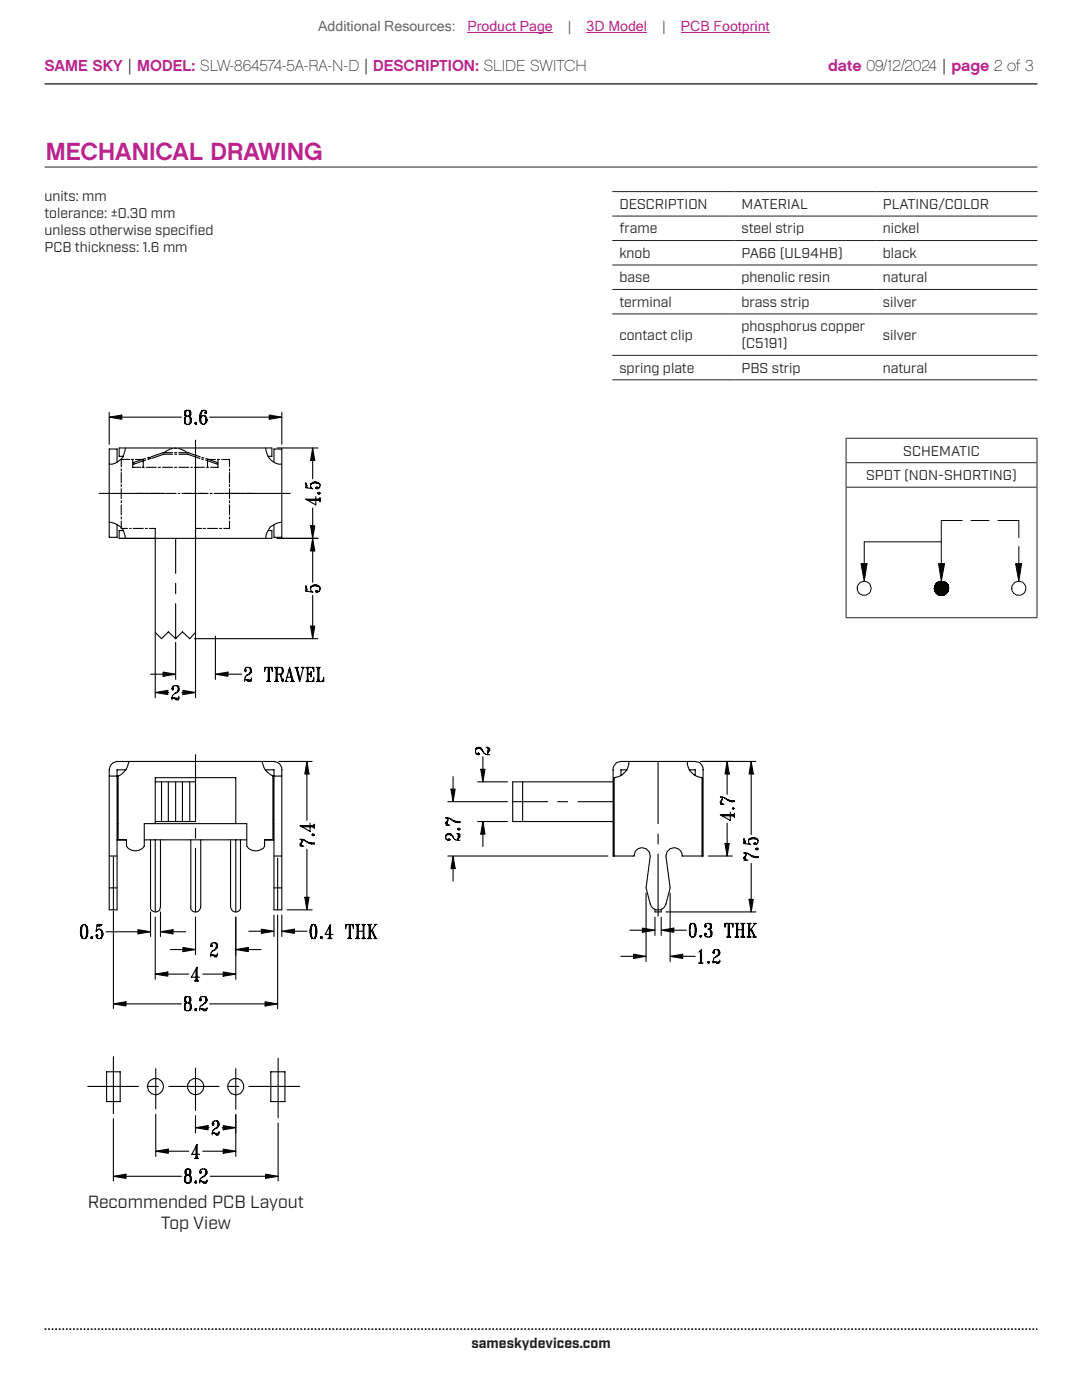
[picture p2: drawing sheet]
<svg xmlns="http://www.w3.org/2000/svg" width="216mm" height="279mm" viewBox="0 0 216 279" stroke-linecap="round" stroke-linejoin="round" font-family="sans-serif">
<path d="M8.9 16.7h198.1" fill="none" stroke="#231f20" stroke-width=".26"/>
<path d="M8.9 265.3h198.1" fill="none" stroke="#231f20" stroke-width=".35" stroke-dasharray=".4 .4 .4 .4 .4 .4" stroke-dashoffset=".7" stroke-linecap="butt"/>
<path d="M8.9 33.3h198.1M122.2 38.2h84.8M122.2 43.1h84.8M122.2 48h84.8M122.2 52.9h84.8M122.2 57.8h84.8M122.2 62.7h84.8M122.2 70.9h84.8M122.2 75.8h84.8" fill="none" stroke="#231f20" stroke-width=".2"/>
<path d="M140.1 152h6M145.1 154.5v4M141.3 170.8h4.8M145.1 164.3v4M130.7 181.5v.5M131.9 181.5v.5" fill="none" stroke="#040503" stroke-width=".22"/>
<path d="M145.1 152l.4 2.5h-.8z" fill="#040503"/>
<path d="M145.1 152l.4 2.5h-.8z" fill="none" stroke="#040503" stroke-width=".22"/>
<path d="M144.7 168.3h.8l-.4 2.5z" fill="#040503"/>
<g fill="none" stroke="#040503" stroke-width=".22">
<path d="M139.8 152h11M143.9 159.8l-.1 .2 .1 .3M144.2 159.5l-.3 .7 .4 .3-.6-.3v-.2zM144.5 159.2a2.69 2.69 0 0 0 2.1 .6v.2a2.55 2.55 0 0 1-2.1-.8zM144.5 159.2l-.8-.1 .5 .2v.2M145.3 159.7l.6 .2h.7M149.9 154.5v12.1M143.7 160.5h.8M143.9 162.7h2.4M144.2 162.8h2.4M144.7 168.3h.8l-.4 2.5zM145.7 162.1v1.6l-2-1.1h2.9"/>
<path d="M146.2 162.8l.4 .1M146.2 161.2l.4 .1-.4 .2-.1-.2zM146.2 161.3h.1M146.3 162.8l.3 .2M146.6 162.3v.8M146.6 162.5l-.4 .1M146.6 162.4l-.3 .2M149.9 172.3v7.2M132.9 182h17.9"/>
</g>
<path d="M149.5 179.5h.8l-.4 2.5z" fill="#040503"/>
<path d="M149.5 179.5h.8l-.4 2.5z" fill="none" stroke="#040503" stroke-width=".22"/>
<path d="M149.9 152l.4 2.5h-.8z" fill="#040503"/>
<g fill="none" stroke="#040503" stroke-width=".22">
<path d="M149.9 152l.4 2.5h-.8zM148.4 171.7h.9M148.5 167.5l-.1-.1v.9l1.4 .2a.71 .71 0 0 1-.3-1M148.5 167.5v.8M148.5 167.5l.2 .4v.4M148.7 170.9l-.2 .3v.2l.2 .1M148.8 170.6l-.1 .8 .3 .3-.6-.3v-.2zM149.3 170.3l-.9-.1 .4 .2v.2M149.3 170.3a2.63 2.63 0 0 0 1.9 .6v.3a2.24 2.24 0 0 1-1.9-.9zM149.5 167.5a1.26 1.26 0 0 1 1.6 0M149.5 167.5l.5-.1 1.1 .1M149.8 167.4l.2-.1 .8 .1"/>
<path d="M150 170.8l1.2 .2M150.6 168.3l.1 .1zM150.8 169.4l.3-.1 .1 .2-.3 .1zM150.9 169.4l.2 .1zM151.1 167.5a.6 .6 0 0 1 .1 .8 .6 .6 0 0 1-.8 .1l.2-.2 .2 .2M125.7 185.6h2.5M130.7 183v3.7M131.9 183v3.7M134.4 185.6h2.5"/>
</g>
<path d="M131.9 185.6l2.5-.4v.9z" fill="#040503"/>
<path d="M131.9 185.6l2.5-.4v.9z" fill="none" stroke="#040503" stroke-width=".22"/>
<path d="M128.2 185.2l2.5 .4-2.5 .5z" fill="#040503"/>
<g fill="none" stroke="#040503" stroke-width=".22">
<path d="M23.8 89.4h30.4M23.8 107.4h30.4M30 167.6v13.4M32 167.6v13.4M38.1 167.6v13.4M40.1 167.6v13.4M46 167.6v13.4M48 167.6v13.4M49.2 168.9a2.29 2.29 0 0 0 3.4 .4l.2-.4M22.6 181.8v19.5M55.4 182.6v18.7M128.2 185.2l2.5 .4-2.5 .5z"/>
<path d="M137.6 186l.2 .8M137.8 184.5l-.2 .8M138.1 184.3l-.3 .1-.2 .4v1.7l.2 .4 .3 .1M138.1 187h.2M138.1 184.3h.2M138.1 184.3l-.2 .1a3.6 3.6 0 0 0 0 2.5l.2 .1M138.3 184.3a1.33 1.33 0 0 1 .6 1.6l-.3 1-.3 .1M138.3 184.3l.2 .1a3.6 3.6 0 0 1 0 2.5l-.2 .1M138.6 184.5a3 3 0 0 1 0 2.3M139.8 186.7l.2 .1-.1 .2-.2-.1zM139.8 186.8l.1 .1zM140.7 186.7l.2-.2-.1-.2-.2 .1 .1 .4 .4 .2h.4"/>
<path d="M140.7 184.6l.2 .2-.1 .2-.2-.1 .1-.4a.86 .86 0 0 1 1.3 .1l-.1 .7-.4 .1M140.7 184.8l.1 .1zM140.7 186.4l.1 .1zM141.2 185.4h.3M141.4 184.3l.2 .1a.73 .73 0 0 1-.2 1 .99 .99 0 0 1 .1 1.6M141.5 185.4a.84 .84 0 0 1 .6 .8 .84 .84 0 0 1-.6 .8M141.8 184.4l.1 .2-.1 .7M141.9 185.9l.1 .2-.1 .7M144.8 184.3l-.1 .7v-.7h1.5v.7l-.1-.7M144.9 184.3l-.2 .3M145 187h.8M145 184.3l-.3 .2"/>
<path d="M145.1 184.3l-.4 .1M145.3 184.3v2.7M145.3 186.9l-.2 .1M145.3 186.8l-.1 .2M145.4 184.4v2.5M145.5 184.3v2.7M145.5 186.8l.1 .2M145.5 186.9l.2 .1M145.7 184.3l.5 .1M145.9 184.3l.3 .2M146 184.3l.2 .3M146.7 184.3h.7l-.2 .1"/>
<path d="M146.8 184.3l.2 .1M146.9 184.3l.1 .2M147 184.3v2.7M147 186.9l-.2 .1M147 186.8l-.1 .2M147.1 184.4v2.5M147.2 186.9l.2 .1h-.7M147.2 184.3v2.7M147.2 185.5h.9M147.2 186.8l.1 .2M147.3 184.3l-.1 .2M147.8 187h.8"/>
<path d="M147.8 184.3h.8M147.9 184.3l.2 .1M148 184.3l.1 .2M148.1 184.3v2.7M148.1 186.9l-.2 .1M148.1 186.8l-.1 .2M148.2 184.4v2.5M148.3 184.3v2.7M148.3 186.8l.1 .2M148.3 186.9l.2 .1M148.4 184.3l-.1 .2M148.5 184.3l-.2 .1"/>
<path d="M149.1 187h.8M149.1 184.3h.8M149.2 184.3l.2 .1M149.3 184.3l.1 .2M149.4 184.3v2.7M149.4 186.9l-.2 .1M149.4 186.8l-.1 .2M149.5 184.4v2.5M149.6 184.3v2.7M149.6 186.8l.1 .2M149.6 186.9l.2 .1M149.7 184.3l-.1 .2"/>
<path d="M149.8 184.3l-.2 .1M149.9 185.3l.8 1.7M150.2 187h.7M150.3 184.3h.6M150.3 187l.2-.2 .3 .2M150.5 187l-.6-1.5 .7 1.5M150.5 184.3l.1 .1M150.6 184.4l-1 1.5M150.8 184.3l-.2 .1M25.1 200.3h11.1M41.8 200.3h11.1"/>
</g>
<path d="M22.6 200.3l2.5-.4v.9z" fill="#040503"/>
<path d="M22.6 200.3l2.5-.4v.9z" fill="none" stroke="#040503" stroke-width=".22"/>
<path d="M52.9 199.9l2.5 .4-2.5 .5z" fill="#040503"/>
<g fill="none" stroke="#040503" stroke-width=".22">
<path d="M37 199l-.1 .3 .1 .6M37.2 198.9l-.3 .1a.74 .74 0 0 0 .3 1.1M37.2 198.9h.5M37.2 198.9a.96 .96 0 0 0 0 1.2M37.7 198.9l.3 .1a.74 .74 0 0 1-.3 1.1M37.7 198.9a.96 .96 0 0 1 0 1.2M37.9 199l.1 .3-.1 .6M40 199.4l.1 .2zM40.8 198.9h-.4a.58 .58 0 0 0-.4 .8l.2-.1v-.2l-.2-.1M40.8 198.9a.7 .7 0 0 1 .4 1l-.8 .7M40.8 198.9a.98 .98 0 0 1-.4 1.7M41.1 199.2l.1 .2-.1 .5"/>
<path d="M49.7 185.9h2.5M52.9 199.9l2.5 .4-2.5 .5zM54.7 182.6v4.3M56.2 182.6v4.3M58.7 185.9h2.5M36.8 201.2l.1 .2M36.9 200.3l-.1 .4M37.2 200.1l-.4 .2v1.1l.1 .2 .3 .1M37.2 200.1h.5M37.2 200.1a1.06 1.06 0 0 0 0 1.6M37.2 201.7h.5M37.7 200.1a1.06 1.06 0 0 1 0 1.6"/>
<path d="M37.7 200.1l.3 .1a1.07 1.07 0 0 1 0 1.4l-.3 .1M38 200.3l.1 .4-.1 .7M38.9 201.4l.2-.1 .1 .3-.2 .1zM39 201.4l.1 .2zM40.2 201.3l.5 .4h.4l.2-.4M40.2 201.3l-.4 .1M40.2 201.3l.5 .3h.4l.1-.2M40.2 201.3l.5 .1 .6-.1M40.4 200.6a.88 .88 0 0 0-.6 1.1M41.3 201.1v.2"/>
</g>
<path d="M52.2 185.4l2.5 .5-2.5 .4z" fill="#040503"/>
<path d="M52.2 185.4l2.5 .5-2.5 .4z" fill="none" stroke="#040503" stroke-width=".22"/>
<path d="M56.2 185.9l2.5-.5v.9z" fill="#040503"/>
<g fill="none" stroke="#040503" stroke-width=".22">
<path d="M30 134.6h2.5M35 128.2v7.4M43 126.9v8.7M45.5 134.6h2.7M56.2 185.9l2.5-.5v.9zM62.2 184.8a2.68 2.68 0 0 0 0 2.2M62.5 184.5a1.33 1.33 0 0 0-.6 1.6l.1 .7 .2 .4 .3 .1M62.5 187.3h.2M62.5 184.5h.2M62.5 184.5a1.7 1.7 0 0 0-.4 1.8l.2 .9 .2 .1M62.7 184.5a1.52 1.52 0 0 1 .5 1.6l-.1 .7-.4 .5M62.7 184.5a3.1 3.1 0 0 1 0 2.8"/>
<path d="M62.9 184.8a2.68 2.68 0 0 1 0 2.2M64.1 186.9l.2 .1-.1 .3-.2-.1zM64.1 187l.1 .2zM65.4 187.3h.9M65.7 184.9v2.4M65.7 187.2l-.2 .1M65.7 187l-.1 .3M65.8 184.8v2.4M65.9 187l.1 .3M65.9 187.2l.2 .1M66.5 186.5h-1.6l1-2v2.8M69.1 184.5l-.1 .8v-.8h1.5v.8l-.1-.8"/>
<path d="M69.2 184.5l-.2 .4M69.3 184.5l-.3 .3M69.4 187.3h.7M69.5 184.5l-.5 .1M69.7 184.5v2.8M69.7 187.2l-.2 .1M69.7 187l-.1 .3M69.8 184.6v2.6M69.9 184.5v2.8M69.9 187l.1 .3-.1-.1M70 184.5l.5 .1M70.2 184.5l.3 .3"/>
<path d="M70.3 184.5l.2 .4M70.9 187.3h.9M70.9 184.5h.9M71.1 184.5l.2 .1M71.2 184.5l.1 .3M71.3 184.5v2.8M71.3 187.2l-.2 .1M71.3 187l-.1 .3M71.4 184.6v2.6M71.5 184.5v2.8M71.5 185.9h1M71.5 187l.1 .3"/>
<path d="M71.5 187.2l.2 .1M71.6 184.5l-.1 .3M71.7 184.5l-.2 .1M72.2 187.3h.7M72.2 184.5h.7M72.3 184.5l.2 .1M72.4 184.5l.1 .3M72.5 184.5v2.8M72.5 187.2l-.2 .1M72.5 187l-.1 .3M72.6 184.5v2.8M72.6 187l.1 .3"/>
<path d="M72.6 187.2l.2 .1M72.7 184.5l-.1 .3M72.8 184.5l-.2 .1M73.3 187.3h.9M73.3 184.5h.9M73.5 184.5l.2 .1M73.6 184.5l.1 .3M73.7 184.5v2.8M73.7 187.2l-.2 .1M73.7 187l-.1 .3M73.8 184.6v2.6M73.9 184.5v2.8"/>
<path d="M73.9 187l.1 .3M73.9 187.2l.2 .1M74 184.5l-.1 .3M74.1 184.5l-.2 .1M74.2 185.9l.7 1.4-.6-1.4M74.3 185.5l.7 1.8M74.6 187.3h.6M74.7 184.5h.5M74.7 187.3l.2-.3 .2 .3M74.9 184.6l-1 1.5M74.9 184.5v.1M75.1 184.5l-.2 .1"/>
</g>
<path d="M32.5 134.1l2.5 .5-2.5 .4z" fill="#040503"/>
<path d="M32.5 134.1l2.5 .5-2.5 .4z" fill="none" stroke="#040503" stroke-width=".22"/>
<path d="M43 134.6l2.5-.5v.9z" fill="#040503"/>
<g fill="none" stroke="#040503" stroke-width=".22">
<path d="M21.8 82.3v6.4M24.3 83.3h11.9M41.8 83.3h11.9M56.2 82.3v6.4M43 134.6l2.5-.5v.9zM49 133.7h-.1l.1 .1M49 135.6l-.2 .1M49 135.6l.6 .1 .6-.1M49 135.6l.6 .3h.4l.1-.2M49 135.6l.6 .4h.4l.2-.4M49.2 134.8a1.33 1.33 0 0 0-.4 1.2M49.7 133.2l-.7 .1a.42 .42 0 0 0 0 .7v-.4h-.1"/>
<path d="M49.7 133.2l.3 .1 .2 .7-.4 .6-.6 .2M49.7 133.2a.89 .89 0 0 1 .3 .9 .89 .89 0 0 1-.8 .7M50 133.5l.1 .2-.1 .5M50.2 135.3v.3M52.9 133.2l-.1 .8v-.8h1.6v.8l-.2-.8M53 133.2l-.2 .4M53.1 133.2l-.3 .3M53.3 133.2l-.5 .1M53.5 133.2v2.8M53.5 135.9l-.2 .1M53.5 135.7l-.1 .3M53.6 133.3v2.6"/>
<path d="M53.7 135.9l.2 .1h-.7M53.7 133.2v2.8M53.7 135.7l.1 .3M53.9 133.2l.5 .1M54 133.2l.4 .3M54.1 133.2l.3 .4M54.8 133.2h1.2M54.8 136h.8M54.9 133.2l.2 .1M55 133.2l.1 .3M55.1 133.2v2.8M55.1 135.9l-.2 .1"/>
<path d="M55.1 135.7l-.1 .3M55.2 133.3v2.6M55.3 133.2v2.8M55.3 134.6h.7M55.3 135.7l.1 .3M55.3 135.9l.2 .1M55.4 133.2l-.1 .3M55.5 133.2l-.2 .1M55.7 134.6l.2 .1M55.9 134.7l.4 1.3 .2-.5M55.9 134.7l.4 .9 .1 .1 .1-.1M56 133.2l.3 .1 .1 .2v.7l-.1 .2-.3 .2"/>
<path d="M56 133.2a.91 .91 0 0 1 .2 1.2l-.2 .2M56.2 135.5l.2 .4M56.3 133.5l.1 .2M56.4 134l-.1 .2M56.9 136h.6M57.1 135.9l.7-2.7 .7 2.8M57.1 135.9l-.1 .1M57.1 135.9l.2 .1M57.3 135.2h.9M57.7 133.6l.6 2.4M57.8 133.6l.6 2.4M58 136h.7"/>
<path d="M58.3 135.9l-.2 .1M58.3 135.7l-.1 .3M58.4 135.7l.2 .3M58.8 133.2h.8M58.9 133.2l.3 .3M59 133.2l.8 2.8M59.2 133.2l.6 2.8M59.3 133.2l.6 2.4M59.4 133.2l-.1 .3M59.5 133.2l-.2 .1M60.1 133.2h.6M60.3 133.2l.2 .1"/>
<path d="M60.5 133.3l-.7 2.7M60.6 133.2l-.1 .1M61 133.2h1.6v.8l-.1-.8M61 136h1.6v-.8l-.1 .8M61.1 133.2l.2 .1M61.2 133.2l.1 .3M61.3 133.2v2.8M61.3 135.9l-.2 .1M61.3 135.7l-.1 .3M61.4 134.6h.7M61.4 135.9l.3 .1M61.4 133.2v2.8"/>
<path d="M61.4 135.7l.2 .3M61.6 133.2l-.2 .3M61.7 133.2l-.3 .1M62.1 134v1.1l-.1-.5zM62.1 133.2l.5 .1M62.1 134.2l-.2 .4 .2 .2M62.1 134.4l-.4 .2 .4 .1M62.3 133.2l.3 .3M62.4 133.2l.2 .4M62.6 135.9l-.5 .1M62.6 135.7l-.3 .3M62.6 135.6l-.2 .4"/>
<path d="M63.1 133.2h.8l-.3 .1M63.1 136h1.5v-.8l-.1 .8M63.2 133.2l.2 .1M63.3 133.2l.1 .3M63.4 133.2v2.8M63.4 135.9l-.2 .1M63.4 135.7l-.1 .3M63.5 133.3v2.6M63.6 133.2v2.8M63.6 135.7l.1 .3M63.6 135.9l.3 .1M63.7 133.2l-.1 .3"/>
<path d="M64.6 135.9l-.5 .1M64.6 135.7l-.3 .3M64.6 135.6l-.2 .4"/>
</g>
<path d="M21.8 83.3l2.5-.5v.9z" fill="#040503"/>
<path d="M21.8 83.3l2.5-.5v.9z" fill="none" stroke="#040503" stroke-width=".22"/>
<path d="M53.7 82.8l2.5 .5-2.5 .4z" fill="#040503"/>
<g fill="none" stroke="#040503" stroke-width=".22">
<path d="M19.8 98.5h13.1M36.8 84.2l.1 .2M36.8 98.5h4.1M36.9 83.4l-.1 .3M37 82l-.1 .3 .1 .6M37.2 81.9l-.3 .1-.1 .3 .1 .6 .3 .1M37.2 83l-.4 .4v1l.4 .3M37.2 83h.5M37.2 81.9h.5M37.2 83a1.22 1.22 0 0 0 0 1.7M37.2 81.9a.85 .85 0 0 0 0 1.1M37.2 84.7h.5"/>
<path d="M37.7 81.9l.3 .1 .1 .3-.1 .6-.3 .1M37.7 83a1.22 1.22 0 0 1 0 1.7M37.7 81.9a.85 .85 0 0 1 0 1.1M37.7 83l.3 .3a.96 .96 0 0 1 0 1.2l-.3 .2M37.9 82l.1 .3-.1 .6M38 83.4l.1 .3-.1 .7M38.9 84.4l.1-.1 .2 .1-.1 .3zM39 84.4l.1 .1zM40.2 82.3a2.49 2.49 0 0 0 0 2.1M40.5 84.7h.2M40.6 81.9l.5 .1 .1 .4-.2 .1-.1-.2 .2-.2M40.6 81.9a1.7 1.7 0 0 0-.4 2.6l.3 .2"/>
<path d="M40.6 81.9l-.2 .1a2.58 2.58 0 0 0 .1 2.7M40.7 82.9a1.13 1.13 0 0 1 0 1.8M40.7 82.9a.94 .94 0 0 1 .6 .9 .94 .94 0 0 1-.6 .9M40.7 82.9a.54 .54 0 0 0-.6 .6M41 82.3l.1 .1zM41.1 83.4l.1 .3-.1 .6M44.9 98.5h13M53 89.4a3.2 3.2 0 0 0 3.2 3.2M53.7 82.8l2.5 .5-2.5 .4zM56.2 104.2a3.2 3.2 0 0 0-3.2 3.2M28.8 164.4h20.4M21.2 186h6.3"/>
<path d="M30 182v4.9M32 182v4.9M34.5 186h2.5"/>
</g>
<path d="M27.5 185.5l2.5 .5-2.5 .4z" fill="#040503"/>
<path d="M27.5 185.5l2.5 .5-2.5 .4z" fill="none" stroke="#040503" stroke-width=".22"/>
<path d="M32 186l2.5-.5v.9z" fill="#040503"/>
<g fill="none" stroke="#040503" stroke-width=".22">
<path d="M39 150.6v12.7M21.8 177.2h1.6M21.8 170.8h1.6M22.6 171v10.6M23.4 164.4h.2M28.8 164.4v4.5a2.13 2.13 0 0 1-3.6 0v-1.3h-1.8M28.8 167.6h20.4M31 167.6v14.4M39 165.3v2M39 169.3v12.7M47 167.6v14.4M16.4 184.8a3 3 0 0 0 0 2.3"/>
<path d="M16.7 184.5a1.39 1.39 0 0 0-.6 1.7l.3 1 .3 .1M16.7 187.3h.2M16.7 184.5h.2M16.7 184.5a2.93 2.93 0 0 0-.2 2.7l.2 .1M16.9 184.5a1.39 1.39 0 0 1 .6 1.7l-.3 1-.3 .1M16.9 184.5a2.94 2.94 0 0 1 .2 2.7l-.2 .1M17.2 184.8a3 3 0 0 1 0 2.3M18.2 186.9l.3 .2-.1 .2-.3-.1zM18.2 187.1l.2 .1zM19.3 186.9l.2-.1-.1-.2-.2 .2a.57 .57 0 0 0 .7 .5M19.3 186.7l.1 .1zM19.4 184.7h.7"/>
<path d="M19.9 185.4a1.01 1.01 0 0 1 .6 1 1.01 1.01 0 0 1-.6 .9M19.9 185.4a1.19 1.19 0 0 1 0 1.9M20.1 184.7l.2-.2h-.9l-.2 1.4 .5-.5h.2M20.1 184.7l-.7 .1M20.3 185.9l.1 .3-.1 .7M21.8 181.6h1.6M31 183v12.4M32 186l2.5-.5v.9zM33.5 194.4h4.2M40.5 194.4h4M47 183v12.4"/>
</g>
<path d="M31 194.4l2.5-.4v.8z" fill="#040503"/>
<path d="M31 194.4l2.5-.4v.8z" fill="none" stroke="#040503" stroke-width=".22"/>
<path d="M44.5 194l2.5 .4-2.5 .4z" fill="#040503"/>
<g fill="none" stroke="#040503" stroke-width=".22">
<path d="M34 189.5h2.5M38.8 195.8h.8M39 183v7.5M39.1 193.4v2.4M39.1 195.7l-.2 .1M39.1 195.5l-.1 .3M39.2 193.3v2.4M39.3 195.5l.1 .3M39.3 195.7l.2 .1M39.8 195h-1.6l1.1-2v2.8M44.5 194l2.5 .4-2.5 .4zM47 183v7.5"/>
<path d="M49.6 189.5h2.5"/>
</g>
<path d="M36.5 189.1l2.5 .4-2.5 .4z" fill="#040503"/>
<path d="M36.5 189.1l2.5 .4-2.5 .4z" fill="none" stroke="#040503" stroke-width=".22"/>
<path d="M47 189.5l2.6-.4v.8z" fill="#040503"/>
<g fill="none" stroke="#040503" stroke-width=".22">
<path d="M31 126.4v12.8M33.5 138.2h.2M36.3 138.2h.2M39 126.4v12.8M31 156h8v8h-8M31 164.4v-9.2h16v9.2M49.2 164.4v4.5M30 181a.99 .99 0 0 0 1 1 .99 .99 0 0 0 1-1M38.1 181a.99 .99 0 0 0 1 1 .99 .99 0 0 0 1-1M42.1 188.7l.1 .1zM42.4 190.5l-.4 .1M42.4 190.5l.5 .1 .5-.1"/>
<path d="M42.4 190.5l.5 .3 .4-.2M42.4 190.5l.5 .5h.3l.2-.5M42.9 188.1a.61 .61 0 0 0-.9 .7l.1 .1 .3-.1-.3-.2M42.9 188.1a.63 .63 0 0 1 .5 .4 .63 .63 0 0 1-.1 .7l-.3 .3a1.21 1.21 0 0 0-1 1.5M42.9 188.1a.92 .92 0 0 1-.3 1.6M43.2 188.4l.1 .3-.1 .5M43.4 190.2v.3M46 181a.99 .99 0 0 0 1 1 .99 .99 0 0 0 1-1M47 189.5l2.6-.4v.8z"/>
</g>
<path d="M31 138.2l2.5-.4v.8z" fill="#040503"/>
<path d="M31 138.2l2.5-.4v.8z" fill="none" stroke="#040503" stroke-width=".22"/>
<path d="M36.5 137.8l2.5 .4-2.5 .4z" fill="#040503"/>
<g fill="none" stroke="#040503" stroke-width=".22">
<path d="M23.4 92.2v-2.6h-1.6v17.6h1.6v-2.5M23.8 89.4v1.7h.8M25 89.4a4.3 4.3 0 0 1-.9 2.3 2.88 2.88 0 0 1-2.3 .9M39 87.8v19.6M21.8 104.2a3.2 3.2 0 0 1 3.2 3.2M24 107.4h7M24.6 105.9h-.8v1.5M34.4 137.4l.1 .1zM34.6 139.2l-.3 .1M34.6 139.2l.6 .1 .5-.1M34.6 139.2l.6 .3 .5-.2M34.8 138.4l-.4 .4-.1 .9"/>
<path d="M35.3 136.8h-.5l-.4 .3-.1 .4 .2 .2 .1-.3-.2-.1M35.3 136.8l.4 .3v.8l-.9 .5M35.3 136.8a.89 .89 0 0 1 .3 1 .89 .89 0 0 1-.8 .6M35.6 137.1l.1 .3M35.7 138.9l-.1 .8h-.4l-.6-.5M35.7 137.7l-.1 .2M36.5 137.8l2.5 .4-2.5 .4zM55.6 152h6.7M61.2 154.5v9.2M61.2 169.5v9.6M57.3 181.6h5"/>
</g>
<path d="M61.2 152l.5 2.5h-.9z" fill="#040503"/>
<path d="M61.2 152l.5 2.5h-.9z" fill="none" stroke="#040503" stroke-width=".22"/>
<path d="M60.8 179.1h.9l-.5 2.5z" fill="#040503"/>
<g fill="none" stroke="#040503" stroke-width=".22">
<path d="M55.3 89.4h8.1M62.4 91.9v3.7M55.3 107.4h8.1M62.4 101.4v3.5M54.5 164.4h.2M54.7 177.2h1.5M54.7 167.6h-1.9v1.3M54.7 170.8h1.5M55.4 171.3v10.3M59.9 168.9h.7M60.1 168.2l-.1 .2 .1 .4M60.1 164.9h2.4"/>
<path d="M60.3 167.9l-.2 .7 .3 .3-.3-.1M60.3 167.9l-.4 .5v.2l.2 .2M60.3 165h2.4M60.6 167.6l-.7-.1 .4 .2v.2M60.6 167.6a2.69 2.69 0 0 0 2.1 .6v.2a2.56 2.56 0 0 1-2.1-.8zM60.8 179.1h.9l-.5 2.5zM61.4 168.1l1.3 .2M61.9 164.3v1.6l-2-1.1h2.8M62.3 166.6l.2-.1 .2 .2-.3 .1zM62.4 166.6l.1 .1zM62.4 165l.3 .1M62.5 165l.2 .2"/>
<path d="M62.7 164.5v.8M62.7 164.7l-.3 .1M62.7 164.6l-.2 .2M54.7 181.6h1.5"/>
</g>
<path d="M62.4 89.4l.4 2.5h-.8z" fill="#040503"/>
<path d="M62.4 89.4l.4 2.5h-.8z" fill="none" stroke="#040503" stroke-width=".22"/>
<path d="M62 104.9h.8l-.4 2.5z" fill="#040503"/>
<g fill="none" stroke="#040503" stroke-width=".22">
<path d="M54.2 89.4v1.7h-.7M54.7 92.2v-2.6h1.5v17.6h-1.5v-2.5M61.1 96.6l-.1-.2v.9l1.4 .2-.3-.2-.1-.6M61.1 96.6v.7M61.1 96.6l.1 .7M61.2 99.7h2.5M61.4 99.8h2.4M62 96.7a1.1 1.1 0 0 1 1.8 0M62 96.7a1.44 1.44 0 0 1 1.8 0M62.4 96.4l.2-.1 .8 .1M63 99.1v1.7l-2-1.2h2.8M63.1 97.3l.2 .1z"/>
<path d="M63.4 98.4l.3-.1 .1 .2-.3 .1zM63.5 99.8l.3 .1M63.5 98.4l.2 .1zM63.7 99.8l.1 .2M63.8 96.7a.6 .6 0 0 1-.1 .6 .6 .6 0 0 1-.7 .1l.1-.2h.2l.1 .2M63.8 99.3v.8M63.8 99.5l-.3 .1M63.8 99.4l-.1 .2M53.5 105.9h.7v1.5M62 104.9h.8l-.4 2.5zM95.3 156h6M96.4 151v2.5"/>
<path d="M102.3 156h20M102.3 160h7M111.3 160h2M115.3 160h7M95.3 164h6M96.4 166.5v2.5M102.3 164h20"/>
</g>
<path d="M95.9 153.5h.9l-.4 2.5z" fill="#040503"/>
<path d="M95.9 153.5h.9l-.4 2.5z" fill="none" stroke="#040503" stroke-width=".22"/>
<path d="M96.4 164l.4 2.5h-.9z" fill="#040503"/>
<g fill="none" stroke="#040503" stroke-width=".22">
<path d="M94.9 149.7l.1 .7 .4 .2 .2-.2-.2-.1-.1 .2M94.9 149.7a.65 .65 0 0 1 .6-.6 .65 .65 0 0 1 .6 .5l.4 .5M94.9 149.7a.77 .77 0 0 1 1.2 0l.4 .4M95.1 149.4l.3-.1 .5 .1M95.4 150.4l.1 .1zM96.5 150.1a1.11 1.11 0 0 0 1.2 .5M97 149.2h.3M97.3 150.3l.1 .3M97.3 149.2l.1 .2-.1 .9M97.3 149.2l.4 .2v.4l-.4 .5M97.4 149.3l.1 .5-.2 .5M102.3 156v8"/>
<path d="M104.3 156v8M131.3 152.1v12.3M96.4 164l.4 2.5h-.9zM128.9 178.2v13.7M129.7 170.8l-.8 6.4M131.3 166.5v1.9M131.3 170.4v12.4M132.9 170.8l.8 6.4M133.7 178.2v13.7M123.9 190.9h2.5M136.2 190.9h2.5"/>
</g>
<path d="M126.4 190.4l2.5 .5-2.5 .4z" fill="#040503"/>
<path d="M126.4 190.4l2.5 .5-2.5 .4z" fill="none" stroke="#040503" stroke-width=".22"/>
<path d="M133.7 190.9l2.5-.5v.9z" fill="#040503"/>
<g fill="none" stroke="#040503" stroke-width=".22">
<path d="M125.1 153.6h-1.2v1.2M125.5 152a3.2 3.2 0 0 1-3 3.2v15.6M137.2 152a3.2 3.2 0 0 0 2.9 3.2v15.6M137.6 153.6h1.1v1.2M128.9 177.2l.8 3.2a1.64 1.64 0 0 0 1.6 1.2 1.64 1.64 0 0 0 1.6-1.2l.8-3.2M129.7 170.8a1.62 1.62 0 0 0-1.6-1.6 1.62 1.62 0 0 0-1.6 1.6h-4.2v-17.2a1.6 1.6 0 0 1 1.6-1.6h14.8a1.6 1.6 0 0 1 1.6 1.6v17.2h-4.2a1.62 1.62 0 0 0-1.6-1.6 1.62 1.62 0 0 0-1.6 1.6M130.7 182h1.2M133.7 190.9l2.5-.5v.9zM139.3 192.2h1M139.5 190l.5-.5v2.7M139.8 189.7v2.5M139.8 192.1l-.2 .1"/>
<path d="M139.8 192l-.1 .2M139.9 189.7v2.4M140 192.1l.1 .1M141.3 191.9l.2 .1-.1 .2-.2-.1zM141.3 192l.1 .1zM142.5 191.9l.5 .3h.4l.2-.3M142.5 191.9l-.2 .1M142.5 191.9l.5 .2 .5-.1M142.5 191.9l.5 .1 .6-.1M142.5 190h-.1l.1 .1M142.7 191.1a1.27 1.27 0 0 0-.4 1.1M143.1 189.5h-.4l-.3 .2-.1 .4 .2 .1v-.4h-.1"/>
<path d="M143.1 189.5a.65 .65 0 0 1 .5 .6 .65 .65 0 0 1-.4 .7l-.5 .3M143.1 189.5a.77 .77 0 0 1 0 1.3l-.4 .3M143.4 189.7l.1 .3-.1 .5M143.6 191.6v.3M21.3 213.9h2.7v5.9h-2.7zM54 213.9h2.9v5.9h-2.9zM22.6 223.3v12.4M25.1 234.8h11.1M41.9 234.8h11.1M55.5 224.1v11.6"/>
</g>
<path d="M22.6 234.8l2.5-.5v.9z" fill="#040503"/>
<path d="M22.6 234.8l2.5-.5v.9z" fill="none" stroke="#040503" stroke-width=".22"/>
<path d="M53 234.3l2.5 .5-2.5 .4z" fill="#040503"/>
<g fill="none" stroke="#040503" stroke-width=".22">
<path d="M17.5 216.8h10.1M22.6 210.9v11.3M29.6 216.8h2M33.7 216.8h10M45.7 216.8h2M49.7 216.8h10.1M31.1 222.3v8.5M33.6 229.8h4.1M37 234.8l-.1 .3 .1 .8M37.1 233.4l-.1 .3 .1 .6M37.3 233.3l-.3 .1a.74 .74 0 0 0 .3 1.1M37.3 234.5h.4"/>
<path d="M37.3 233.3h.4M37.3 234.5a1.06 1.06 0 0 0 0 1.6M37.3 233.3a.96 .96 0 0 0 0 1.2M37.3 234.5l-.3 .2a1.07 1.07 0 0 0 0 1.3l.3 .1M37.3 236.1h.4M37.7 233.3l.3 .1a.74 .74 0 0 1-.3 1.1M37.7 234.5a1.06 1.06 0 0 1 0 1.6M37.7 233.3a.96 .96 0 0 1 0 1.2M37.7 234.5l.3 .2a1.07 1.07 0 0 1 0 1.3l-.3 .1M37.9 233.4l.1 .3-.1 .6M38 234.8l.1 .3-.1 .8M39 235.7l.2 .2-.1 .2-.2-.1z"/>
<path d="M39 235.9l.1 .1zM39.9 233.8l.2 .2zM40.2 235.7l.5 .4h.4l.2-.4M40.2 235.7h-.3l-.1 .2M40.2 235.7l.5 .3 .5-.1M40.2 235.7l.5 .2h.4l.2-.2M40.4 235a.88 .88 0 0 0-.6 1.1M40.5 229.8h4M40.8 233.3h-.4a.58 .58 0 0 0-.5 .8l.3-.1v-.2l-.3-.1M40.8 233.3a.7 .7 0 0 1 .4 1l-.8 .7M40.8 233.3a.98 .98 0 0 1-.4 1.7M41.1 233.6l.1 .2-.1 .5"/>
<path d="M41.3 235.5v.2M47 222.5v8.3M53 234.3l2.5 .5-2.5 .4z"/>
</g>
<path d="M31.1 229.8l2.5-.5v.9z" fill="#040503"/>
<path d="M31.1 229.8l2.5-.5v.9z" fill="none" stroke="#040503" stroke-width=".22"/>
<path d="M44.5 229.3l2.5 .5-2.5 .4z" fill="#040503"/>
<g fill="none" stroke="#040503" stroke-width=".22">
<path d="M38.8 231.2h.8M39 222.7v3.4M39.1 228.7v2.5M39.1 231l-.2 .2M39.1 230.9l-.1 .3M39.2 228.6v2.4M39.3 230.9l.1 .3M39.3 231l.2 .2M39.8 230.4h-1.5l1-2v2.8M41.5 225.1h.2M44.3 225.1h.2M44.5 229.3l2.5 .5-2.5 .4z"/>
<path d="M47 222.5v3.6"/>
</g>
<path d="M39 225.1l2.5-.5v.9z" fill="#040503"/>
<path d="M39 225.1l2.5-.5v.9z" fill="none" stroke="#040503" stroke-width=".22"/>
<path d="M44.5 224.6l2.5 .5-2.5 .4z" fill="#040503"/>
<g fill="none" stroke="#040503" stroke-width=".22">
<path d="M21.8 154.9h1.6M25.1 153.6h-1.7v28M25.8 152a3.7 3.7 0 0 1-2.2 2.9v12.7M52.3 152a3.7 3.7 0 0 0 2.2 2.9v12.7M53 153.6h1.7v28M54.7 154.9h1.5M89.4 160h11.9M90.4 155v2.5M89.4 170.8h31.9M90.4 173.3v2.5M21.8 181.6v-28a1.82 1.82 0 0 1 1.6-1.6h31.3a1.6 1.6 0 0 1 1.5 1.6v28M31.1 213.3v8"/>
<path d="M39 213.2v8.4M47 213.3v8.1M55.5 211.2v11.9M42.5 224.2l.1 .1zM42.7 226.1l-.4 .1M42.7 226.1l.5 .1 .5-.1M42.7 226.1l.5 .3h.3l.1-.2M42.7 226.1l.5 .4h.3l.2-.4M42.9 225.3l-.4 .4-.2 .8M43.3 223.7l-.7 .1a.42 .42 0 0 0 0 .7l.1-.3-.2-.1M43.3 223.7l.2 .1a.86 .86 0 0 1-.1 1.3l-.5 .2M43.3 223.7a.99 .99 0 0 1-.4 1.6"/>
<path d="M43.5 224l.1 .2-.1 .5M43.7 225.8v.3M44.5 224.6l2.5 .5-2.5 .4z"/>
<circle cx="31" cy="216.9" r="1.61"/>
<circle cx="39.1" cy="216.9" r="1.61"/>
<circle cx="47.1" cy="216.9" r="1.61"/>
</g>
<path d="M90.4 170.8l.4 2.5h-.8z" fill="#040503"/>
<path d="M90.4 170.8l.4 2.5h-.8z" fill="none" stroke="#040503" stroke-width=".22"/>
<path d="M90 157.5h.8l-.4 2.5z" fill="#040503"/>
<g fill="none" stroke="#040503" stroke-width=".22">
<path d="M31 107.4v18.8l1.2 1.3 1.4-1.4 1.4 1.4M35 107.4v7M35 116.4v2.1M39 107.4v18.8l-1.1 1.3-1.5-1.4-1.4 1.4M55.3 107.4h8.1M62.4 109.9v6.3M62.4 118.8v6.2M35 120.5v7M38.8 127.5h24.6M32.2 156v8M33.6 156v8M35 156v8"/>
<path d="M36.4 156v8M37.9 156v8M90 157.5h.8l-.4 2.5zM88.9 166.9l.2 .6a.42 .42 0 0 0 .7 0h-.4v.1M88.9 166.9a.7 .7 0 0 1 1.1-.4l.5 .8M88.9 166.9a.89 .89 0 0 1 1-.3 .89 .89 0 0 1 .6 .7M88.9 164.7h.9M89.3 166.6l.2-.1 .5 .1M89.3 164l-.2 .2v.2l.2 .1M89.4 163.6l-.1 .8 .2 .3-.6-.3v-.2zM89.5 167.5v.1l.2-.1M89.8 163.3l-.9-.1 .5 .2v.2"/>
<path d="M89.8 163.3a2.63 2.63 0 0 0 2 .7v.2a2.24 2.24 0 0 1-2-.9zM90.5 167.3a1.33 1.33 0 0 0 1.3 .4M90.5 163.9l1.3 .2M91.1 166.4h.2M91.3 167.5l.2 .2M91.3 166.4l.2 .2-.2 .9M91.3 166.4l.5 .2v.4l-.5 .5M91.5 165.3l.3 .1-.1 .2-.4-.1zM91.5 165.4l.2 .1zM91.5 166.5l.2 .1v.4l-.4 .5"/>
</g>
<path d="M62 125h.8l-.4 2.5z" fill="#040503"/>
<path d="M62 125h.8l-.4 2.5z" fill="none" stroke="#040503" stroke-width=".22"/>
<path d="M62.4 107.4l.4 2.5h-.8z" fill="#040503"/>
<g fill="none" stroke="#040503" stroke-width=".22">
<path d="M24.2 93.6v.4M24.2 94.3v2.1M24.2 96.7v.4M24.2 97.5v2M24.2 99.9v.5M25.9 91.7h-1.7v1.5M26.2 91.7h.4M26.5 91.7v1.6h1.6M27 91.7h1.6v1.6M27.4 98.5h1.3M28.4 93.3h.4M29 91.5l-2.4 .8 .1 .3 2.4-.8"/>
<path d="M29.1 98.5h.4M29.2 93.3h2M29.7 91.3l-.3 .1M29.8 91.6l-.3 .1M29.9 98.5h2M31.6 93.3h.4M32.3 98.5h.5M32.4 93.3h2M33.1 98.5h2.1M34.4 89.5l-1.6 .8M34.4 90.7h-1.8l-2.4 .8M34.4 90.3h-1.9l-2.4 .9"/>
<path d="M34.8 89.5l.2-.1 .3 .1M34.8 93.3h.5M34.8 90.7h.5M34.8 90.3h.5M35.6 98.5h.3M35.7 89.5l1.6 .8M35.7 93.3h2M35.7 90.7h1.7l2.4 .8M35.7 90.3h1.9l2.4 .9M36.3 98.5h2M38.1 93.3h.3M38.7 98.5h.4"/>
<path d="M38.8 93.3h2M39.5 98.5h2M40.2 91.6l.4 .1M40.3 91.3l.4 .1M41.1 91.5l2.3 .8v.3l-2.4-.8M41.2 93.3h.4M41.9 98.5h.5M42.8 98.5h2M43 91.7h-1.6v1.6M43.4 91.7h.4M43.5 91.7v1.6h-1.5M44.2 91.7h1.6v1.5"/>
<path d="M45.2 98.5h.3M45.8 93.6v.4M45.8 94.3v2.1M45.8 96.7v.4M45.8 97.5v2M45.8 99.9v.5M45.9 98.5h2M48.3 98.5h.4M49.1 98.5h1.3M24.2 100.8v2M24.2 103.2v.4M24.2 104v1.5h1.2"/>
<path d="M25.9 105.5h.3M26.6 105.5h2M29 105.5h.4M29.8 105.5h1.2v1.9M40.3 105.5h-1.3v1.9M40.6 105.5h.4M41.4 105.5h2M43.8 105.5h.4M45.8 104v1.5h-1.2M45.8 100.8v2M45.8 103.2v.4M61.1 117.1l-.1-.2v1.1l1.4 .2-.3-.2-.1-.7"/>
<path d="M61.1 117.1v.9M61.1 117.1l.1 .9M62 117.3a1.01 1.01 0 0 1 .9-.6 1.01 1.01 0 0 1 1 .6M62 117.3l.1-.2a1.36 1.36 0 0 1 1.8 .2M62.4 107.4l.4 2.5h-.8zM62.4 116.9l.2-.1 .8 .1M63.1 118l.2 .1zM63.9 117.3a.6 .6 0 0 1-.2 .7 .6 .6 0 0 1-.7 .1l.1-.2h.2l.1 .2"/>
</g>
<path d="M29.7 91.4h.1l-.1 .1z" fill="#040503"/>
<path d="M29.7 91.4h.1l-.1 .1z" fill="none" stroke="#040503" stroke-width=".22"/>
<path d="M29.7 91.5l.1-.1z" fill="#040503"/>
<path d="M29.7 91.5l.1-.1z" fill="none" stroke="#040503" stroke-width=".22"/>
<path d="M29.8 91.4l.1 .1z" fill="#040503"/>
<path d="M29.8 91.4l.1 .1z" fill="none" stroke="#040503" stroke-width=".22"/>
<path d="M29.8 91.4l.1 .1z" fill="#040503"/>
<path d="M29.8 91.4l.1 .1z" fill="none" stroke="#040503" stroke-width=".22"/>
<path d="M29.8 91.4l.1 .1z" fill="#040503"/>
<path d="M29.8 91.4l.1 .1z" fill="none" stroke="#040503" stroke-width=".22"/>
<path d="M29.9 91.3l-.1 .1z" fill="#040503"/>
<path d="M29.9 91.3l-.1 .1z" fill="none" stroke="#040503" stroke-width=".22"/>
<path d="M29.8 91.3h.1l-.1 .1z" fill="#040503"/>
<path d="M29.8 91.3h.1l-.1 .1z" fill="none" stroke="#040503" stroke-width=".22"/>
<path d="M29.7 91.4l.1-.1z" fill="#040503"/>
<path d="M29.8 91.3l-.1 .1z" fill="none" stroke="#040503" stroke-width=".22"/>
<path d="M168.7 87.5h38.3M168.7 92.3h38.3M168.7 97.2h38.3M168.8 87.6v4.7M168.8 92.4v4.7M168.8 97.3v25.9M206.9 87.6v4.7M206.9 92.4v4.7M206.9 97.3v25.9M168.7 123.3h38.3" fill="none" stroke="#231f20" stroke-width=".2"/>
<circle cx="203.3" cy="117.4" r="1.4" fill="none" stroke="#050504" stroke-width=".2"/>
<path d="M202.6 112.5h1.2l-.5 3.5z" fill="#050504"/>
<g fill="none" stroke="#050504" stroke-width=".2">
<path d="M172.5 108.1h15.3M202.6 112.5h1.2l-.5 3.5zM203.3 103.9v3.4M203.3 109.1v3.4"/>
<circle cx="172.4" cy="117.4" r="1.37"/>
</g>
<path d="M171.8 112.5h1.2l-.5 3.5z" fill="#050504"/>
<g fill="none" stroke="#050504" stroke-width=".2">
<path d="M171.8 112.5h1.2l-.5 3.5zM172.5 108.1v4.4M186.5 116.9l1-.8-1 1 1.1-1-1.1 1.1 1.2-1.1-1.2 1.2M186.9 116.4h.1M187 118.4l1.9-1.8-1.9 1.9M187.1 116.3l-.5 .4M187.4 116.1l-.8 .8 .6-.7M187.5 118.7l1.7-1.7-1.7 1.8M188.3 116.1l-1.8 1.7 1.7-1.7-1.7 1.6 1.6-1.6-1.6 1.5 1.5-1.5-1.5 1.4 1.4-1.4-1.5 1.3M188.3 116.1l-1.8 1.8M188.3 116.1l-1.7 1.8 1.8-1.7-1.8 1.8M188.5 116.2l-1.9 1.8"/>
<path d="M188.5 118.6l.6-.6-.5 .6M188.6 116.2l-2 1.8M188.6 116.2l-2 1.9M188.6 116.2l-1.9 1.9M188.6 116.3l-1.9 1.8M188.7 116.3l-2 1.8M188.7 116.3l-2 1.9M188.7 116.3l-1.9 1.9M188.8 116.3l-2 1.9M188.8 116.4l-2 1.8M188.8 116.4l-2 1.9M188.8 116.4l-1.9 1.9"/>
<path d="M188.8 116.5l-1.9 1.8M188.8 116.5l-1.9 1.9M188.8 116.5l-1.8 1.9M188.8 116.6l-1.8 1.8M188.9 118.2l-.2 .4 .3-.4M188.9 118.3l-.1 .2M188.9 116.6l-1.8 1.9 1.9-1.9M189 116.6l-1.9 2M189 116.6l-1.8 2M189 116.7l-1.8 1.9M189.1 117.8l-.7 .9M189.1 117.9l-.6 .8"/>
<path d="M189.1 116.8l-1.9 1.8M189.1 116.8l-1.8 1.9M189.1 116.8l-1.6 1.9M189.1 117l-1.6 1.7M189.2 117.5l-1.1 1.3M189.2 117.7l-1.1 1.1M189.2 117.8l-1.1 1M189.2 117.8l-.9 1M189.2 117.8l-.9 .9M189.2 117.1l-1.7 1.7 1.7-1.6M189.2 117.2l-1.6 1.6M189.2 117.2l-1.5 1.6 1.5-1.5-1.4 1.5 1.5-1.4"/>
<path d="M192 103.9h-4.2v4.2M193.8 103.9h3.6M199.1 103.9h4.2"/>
<circle cx="187.8" cy="117.4" r="1.4"/>
</g>
<path d="M187.3 112.5h1.2l-.7 3.5z" fill="#050504"/>
<path d="M187.3 112.5h1.2l-.7 3.5zM187.8 108.1v4.4" fill="none" stroke="#050504" stroke-width=".2"/>
<path d="M93.3 6.5h17M117.1 6.5h12M135.8 6.5h17.8" fill="none" stroke="#bd238f" stroke-width=".2"/>
<text font-size="4.9" fill="#bd238f" x="9.1" y="31.9">MECHANICAL DRAWING</text>
<g font-size="3.5" fill="#231f20">
<text x="17.5" y="241">Recommended PCB Layout</text>
<text x="32.1" y="245.2">Top View</text>
</g>
<g font-size="3.2" fill="#bd238f">
<text x="8.9" y="14.3">SAME SKY | MODEL: SLW-864574-5A-RA-N-D | DESCRIPTION: SLIDE SWITCH</text>
<text x="165.2" y="14.3">date 09/12/2024 | page 2 of 3</text>
</g>
<g font-size="2.8" fill="#63676b">
<text x="63.5" y="6.1">Additional Resources:</text>
<text x="113.3" y="6.1">|</text>
<text x="132.1" y="6.1">|</text>
</g>
<g font-size="2.8" fill="#bd238f">
<text x="93.3" y="6.1">Product Page</text>
<text x="117.1" y="6.1">3D Model</text>
<text x="135.8" y="6.1">PCB Footprint</text>
</g>
<g font-size="2.8" fill="#231f20">
<text x="8.9" y="40.2">units: mm</text>
<text x="123.6" y="41.7">DESCRIPTION</text>
<text x="148" y="41.7">MATERIAL</text>
<text x="176.2" y="41.7">PLATING/COLOR</text>
<text x="8.9" y="43.6">tolerance: ±0.30 mm</text>
<text x="8.9" y="47">unless otherwise specif</text>
<text x="37.7" y="47">ied</text>
<text x="123.6" y="46.6">frame</text>
<text x="148" y="46.6">steel strip</text>
<text x="176.2" y="46.6">nickel</text>
<text x="8.9" y="50.4">PCB thickness: 1.6 mm</text>
<text x="123.6" y="51.5">knob</text>
<text x="148" y="51.5">PA66 (UL94HB)</text>
<text x="176.2" y="51.5">black</text>
<text x="123.6" y="56.4">base</text>
<text x="148" y="56.4">phenolic resin</text>
<text x="176.2" y="56.4">natural</text>
<text x="123.6" y="61.2">terminal</text>
<text x="148" y="61.2">brass strip</text>
<text x="176.2" y="61.2">silver</text>
<text x="123.6" y="67.8">contact clip</text>
<text x="148" y="66.1">phosphorus copper</text>
<text x="148" y="69.5">(C5191)</text>
<text x="176.2" y="67.8">silver</text>
<text x="123.6" y="74.4">spring plate</text>
<text x="148" y="74.4">PBS strip</text>
<text x="176.2" y="74.4">natural</text>
<text x="172.8" y="95.8">SPDT (NON-SHORTING)</text>
<text x="180.2" y="90.9">SCHEMATIC</text>
<text x="94.1" y="269">sameskydevices.com</text>
</g>
</svg>
